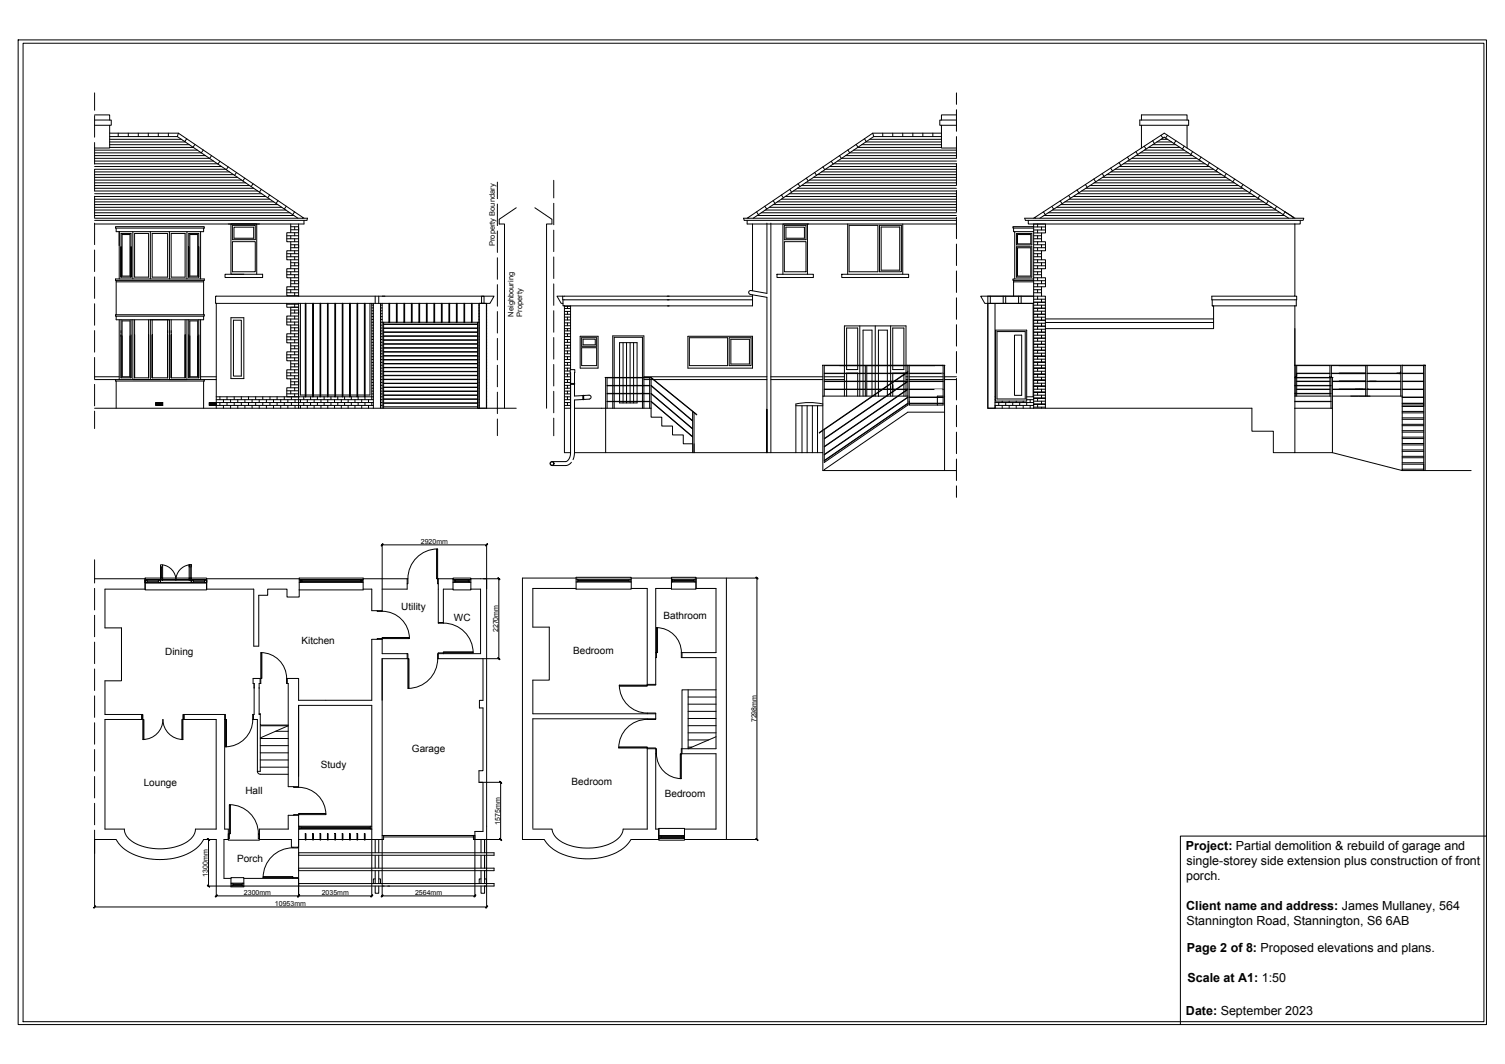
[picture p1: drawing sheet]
<svg xmlns="http://www.w3.org/2000/svg" width="841mm" height="594mm" viewBox="0 0 841 594" stroke-linecap="round" stroke-linejoin="round" font-family="sans-serif">
<!-- layer: A-Walls -->
<g fill="none" stroke="#000" stroke-width=".56">
<path d="M53 52v10M534 52v6M53 67h9v3h-9M53 64h8v3M53 65v12M53 80v12M61 70v13h-8M61 74h39M61 76h38M61 79h43M61 78h40M66 74v2"/>
<path d="M72 74v2M77 74v2M83 74v2M88 74v2M94 74v2M99 76l1-2 70 48M99 76l67 46M104 77l-1 2M483 77l1 2M484 79h42M486 78h40M488 74h38"/>
<path d="M488 76v-2l-70 48M488 76h38M488 76l-67 46M493 74v2M499 74v2M504 74v2M510 74v2M516 74v2M521 74v2M526 70v13h8M534 67h-9v3h9M534 64h-8v3"/>
<path d="M534 61v12M534 76v12M53 99h80M53 98h78M53 96h75M53 93h71M53 91h69M53 90h66M53 88h64M53 87h62M53 84h57M61 82h47"/>
<path d="M61 81h45M109 81l-1 1M114 84l-1 1h-60M118 87l-1 1M123 90l-1 2M126 95h-73v12h91M127 93l-1 2M132 96l-1 2M137 99l-1 2M451 99l1 2M455 99h79M455 96l1 2"/>
<path d="M457 98h77M459 96h75M460 93l1 2M461 95h73M464 93h70M465 90l1 2M466 91h68M468 90h66M469 87l1 1M470 88h64M473 87h61M474 84l1 1h59"/>
<path d="M477 84h57M478 81l1 1M479 82h47M482 81h44M534 91v12M53 119h109M53 117h107M53 116h105M53 114h102M53 113h100M53 111h98M53 108h93"/>
<path d="M53 105h89M53 104h87M53 102h84M53 101h82M141 103l-1 1M146 106l-1 1M148 110h-95v12M151 109l-1 1M155 112l-1 2M160 115l-1 2M165 118l-1 2M288 116l-9 6v3"/>
<path d="M299 116l9 6v3M423 118l1 2M425 119h109M427 115l1 2M428 117h106M430 116h104M432 112l1 2M432 114h102M434 113h100M437 111h97M437 109l1 1M439 110h95"/>
<path d="M441 108h93M441 106l1 1M443 107h91M446 105h88M446 103l1 1M448 104h86M450 102h84M452 101h82M534 106v12M53 125v12M53 140v12M53 122h119l-1 1h-118"/>
<path d="M53 120h111M65 127h49h-49zM65 127v2h49v-2M67 129v27M68 138v17v-25h5v25v-17M74 129v27M84 129v27M95 129v27M104 129v27M105 138v17v-25h6v25v-17M112 129v27M130 135h13v17h-13z"/>
<path d="M130 126h13v8h-13zM131 127h11v6h-11zM160 133h7M160 132h7M162 137h5v1h-5M162 127h5v1h-5M162 125v5M162 132v1M162 135v5M165 127v1M165 130v2M165 133v2"/>
<path d="M165 137v1M167 130h-7v5h7M167 125v40M169 121v1M170 123v2h-117M418 123v2h116M418 121v1M421 125v37M423 120h111M438 135h12v17h-12zM438 126h12v8h-12zM439 127h11v6h-11z"/>
<path d="M451 125v28M452 125h-14v28M474 125v28M491 126h-16v26h16M491 126h13v26h-13zM492 127v24M503 127v24M504 125v28M534 122h-119l1 1h118M534 121v12M534 136v12M578 135h6v5h-6"/>
<path d="M578 125h6v5h-6M578 133h4M578 132h4M578 138h6M578 137h6M578 128h6M578 127h6M580 125v2M580 128v2M580 132v1M580 135v2M580 138v2"/>
<path d="M582 127v1M582 130v5M582 137v1M53 155v12M65 156h49v1h-49zM65 157v19M65 157h49M68 155h5M68 154v-23h5v23M75 155v-25h8v25M85 155v-25h9v25M96 155v-25h7v25"/>
<path d="M105 155h6M106 154v-23h4v23M114 157v19M126 153h21v2h-21zM136 153h-7v-28h14v28M160 153h7M160 152h7M160 143h7M160 142h7M162 157h5v1h-5M162 147h5v1h-5M162 142v1"/>
<path d="M162 145v5M162 152v1M162 155v5M165 140v2M165 143v2M165 147v1M165 150v2M165 153v2M165 157v1M167 150h-7v5h7M167 140h-7v5h7M434 153h21v2h-21z"/>
<path d="M470 153h38v2h-38zM534 151v12M578 155h6v5h-6M578 145h6v5h-6M578 153h4M578 152h4M578 143h4M578 142h4M578 158h6M578 157h6M578 148h6M578 147h6"/>
<path d="M580 142v1M580 145v2M580 148v2M580 152v1M580 155v2M580 158v2M582 140v5M582 147v1M582 150v5M582 157v1M53 170v12M65 177v-1h49v1"/>
<path d="M65 177v2h49v-2M65 177h49M67 179v33M68 179v32h5v-32M68 179h5v31h-5zM74 179v33h10M75 179v32v-24M83 179v32v-24M85 179v32v-24M94 179v7M96 179v7M103 179v32v-24"/>
<path d="M104 179v33h-9v-33h-11v33h5M105 179v32h6v-32M106 179h4v31h-4zM112 179v33M129 177v34M130 179h5v31h-5zM136 177v34M160 169v3h7M160 163h7M160 162h7M160 180h7M160 178h7"/>
<path d="M160 170h7M162 173h5v2h-5M162 162v1M162 172v4M162 178v2M165 160v2M165 163v2M165 170v2M165 173v2M165 176v2M165 180v1M167 169v59h-114"/>
<path d="M167 160h-7v5h7M167 176h-7v5h7v41M167 174v2M268 169v59M268 180h.1M268 178h.1M268 177h.1M268 175h.1M268 174h.1M268 172h.1M268 170h.1M272 180h.1"/>
<path d="M272 178h.1M272 177h.1M272 175h.1M272 174h.1M272 172h.1M272 170h.1M272 169v59h-5M315 165h106M315 167h106M315 171v57M421 165v6h-47M534 166v12"/>
<path d="M578 163h4M578 162h4M578 172h6M578 170h6M578 169h6M578 167h6M578 175h6M578 174h6M578 179h6M578 177h6M580 162v1M580 165v2"/>
<path d="M580 169v1M580 172v2M580 175v2M580 179v1M582 160v5M582 167v2M582 170v2M582 174v1M582 177v2M53 185v12M53 200v12M94 185v26v-24"/>
<path d="M96 185v26v-24M160 188h7M160 190h7M160 200h7M160 198h7M162 193h5v2h-5M162 183h5v2h-5M162 181v5M162 188v2M162 191v5M162 198v2M165 183v2"/>
<path d="M165 186v2M165 190v1M165 193v2M165 196v2M165 200v1M167 196h-7v5h7M167 186h-7v5h7M214 194h53M214 199h53M214 197h53M214 196h53M214 192h53"/>
<path d="M214 183h53M214 190h53M214 188h53M214 186h53M214 185h53M214 181h53M268 199h.1M268 198h.1M268 196h.1M268 194h.1M268 193h.1M268 191h.1"/>
<path d="M268 190h.1M268 188h.1M268 186h.1M268 185h.1M268 183h.1M268 182h.1M272 199h.1M272 198h.1M272 196h.1M272 194h.1M272 193h.1M272 191h.1"/>
<path d="M272 190h.1M272 188h.1M272 186h.1M272 185h.1M272 183h.1M272 182h.1M384 188v18M385 189v15h22v-15M407 189v15h13v-15M408 189v14M419 189v14M421 188v18"/>
<path d="M534 181v12M534 196v12M578 199h6M578 192h6M578 185h6M578 182h6M578 180h6M578 184h6M578 189h6M578 187h6M578 191h6M578 196h6"/>
<path d="M578 194h6M578 197h6M580 182v2M580 185v2M580 189v2M580 192v2M580 196v1M580 199v2M582 180v2M582 184v1M582 187v2M582 191v1"/>
<path d="M582 194v2M582 197v2M53 212h68M53 215v12M53 210h14M65 212v1h49v-1M65 213v15M75 211h8M85 211h9M96 211h7M112 210h9M114 213v15"/>
<path d="M160 210h7M160 220h7M160 218h7M160 208h7M162 213h5v2h-5M162 203h5v2h-5M162 201v5M162 208v2M162 212v5M162 218v2M165 203v2M165 206v2"/>
<path d="M165 210v2M165 213v2M165 217v1M165 220v2M167 217h-7v5h7h-2M167 206h-7v6h7M214 218h53M214 212h53M214 201h53M214 219h53M214 216h53M214 214h53"/>
<path d="M214 210h53M214 208h53M214 207h53M214 205h53M214 203h53M268 210h.1M268 220h.1M268 218h.1M268 217h.1M268 215h.1M268 214h.1M268 212h.1"/>
<path d="M268 209h.1M268 207h.1M268 206h.1M268 204h.1M268 202h.1M268 201h.1M272 210h.1M272 220h.1M272 218h.1M272 217h.1M272 215h.1M272 214h.1"/>
<path d="M272 212h.1M272 209h.1M272 207h.1M272 206h.1M272 204h.1M272 202h.1M272 201h.1M360 210h69M360 212h69M431 210h29M431 212h29M461 210h11"/>
<path d="M461 212h11M506 210h1M506 212h1M508 210h19M508 212h19M528 210h6M528 212h6M534 211v12M578 207h6M578 206h6M578 204h6M578 214h6"/>
<path d="M578 202h6M578 201h6M578 209h6M578 212h6M578 211h6M578 216h6M578 219h6M578 217h6M580 202v2M580 206v1M580 209v2M580 212v2"/>
<path d="M580 216v1M580 219v2M582 201v1M582 204v2M582 207v2M582 211v1M582 214v2M582 217v2M53 230v9M121 226h88M121 225h88M167 228h104"/>
<path d="M213 226h1M213 225h1M214 227h53M214 225h53M214 223h53M214 221h53M268 226h.1M268 225h.1M268 223h.1M268 222h.1M272 226h.1M272 225h.1"/>
<path d="M272 223h.1M272 222h.1M534 226v12M578 221h6M578 222h6M578 226h6M578 224h6M578 227h6M580 222v2M580 226v1M582 221v1M582 224v2"/>
<path d="M582 227v1M534 241v12M534 256v12M534 271v7M53 313v13M53 323h28v6h-22v22h9v29h-9v19h20v3h-20v61h10l1 3a18 18 0 0 0 15 8 24 24 0 0 0 23-8l1-3h12v-61h-18v-3h23M53 329v12M167 323h-52v6h27v32h3v-29h5v-3h10v4h7v-4M203 329h5v12M203 323h11M269 329v36M272 323v138"/>
<path d="M322 329h-24v21h9v30h-9v19h68v2h-68v62M322 323h-30v146h12M353 329h9v53h4v-53h9M353 323h22M389 329h11v35h-19v3h19v51h-19v3h19v42h-17M389 323h17v146h-23M53 344v12M53 359v12M208 357v34h-26M214 357v8M53 374v12M146 379h-5l1 5"/>
<path d="M160 379h7v12M214 368v23M270 368v23h-2v4h2M53 389v12M142 399h-1v3h3v29M146 382h-1v2M160 382h1v23h-16v-6M167 394v45M385 385v33M400 385h-19v33M53 404v12M53 419v12"/>
<path d="M126 402v61h2v6h-3M145 416h16M145 412h16M154 408h7M53 434v12M144 431v1h1M144 431h1v-26h16v34M145 432h16M145 428h16M145 424h16M145 420h16M53 449v12"/>
<path d="M161 455v8h-16v6h18M167 455v14M53 469h12a28 28 0 0 0 26 11 26 26 0 0 0 23-11h7M53 464v13M298 463h11a12 12 0 0 0 10 9 28 28 0 0 0 28-5l1-4h14v-45h4v45h2M304 469a29 29 0 0 0 29 10 25 25 0 0 0 20-10M353 469h15"/>
</g>
<!-- layer: New -->
<g fill="none" stroke="#000" stroke-width=".56">
<path d="M244 307h1v16h-1zM245 307a17 17 0 0 0-17 16M214 323h14M228 323v3M228 323v6h-14v12h-3M245 323v3M245 323h8M245 323v25h3M253 323h10M253 329h10M253 329h-5v19M253 323v6"/>
<path d="M253 324h10M253 325h10M254 324v1M254 325h9M255 324h7M262 324v1M263 324h-9h1v1M263 324v1M263 323h6M263 329h6M263 323v6M211 357h3"/>
<path d="M214 356h15v1h-15zM214 341a15 15 0 0 1 15 16M245 348h3M248 348a17 17 0 0 1 16 17M146 364v15zM146 364a14 14 0 0 1 14 15M214 365h14M228 365v3M228 368h-14v101M228 368h1v16h-1zM245 368a17 17 0 0 1-17 16M245 368h25"/>
<path d="M248 364h16v1h-16zM248 365h-3v3M248 365h.1M269 365h-24v3M142 384v15M145 384v15M167 391h15M164 439v1h3v-1M167 440a15 15 0 0 1 15 15M164 455h3M167 454h15v1h-15zM121 469v26h9v-2h-1"/>
<path d="M125 469v21h4M164 473h2M164 473a17 17 0 0 0-17 17M167 476h109v2h-109zM167 463h41v6h-41v4h-4v-4M167 461h41M167 461v2M167 463h40M167 462h40M168 462v1M168 462h38M171 465v4z"/>
<path d="M175 465v4zM179 465v4zM183 465v4zM187 465h1v4h-1zM191 465l1 4zM195 465h1v4h-1zM200 465v4zM204 465v4zM206 462v1M207 461v2M210 476v-7h2v7M210 478v7"/>
<path d="M212 478v7M214 466h51M214 467h51M265 466v3zM269 478v7M271 469v7v-7h-2v7M271 478v7M129 490h7v5h-7zM130 495h6M130 493h6M130 494h6M130 494h.1"/>
<path d="M130 494h5M135 494h.1M136 490h31v5h-31v-2M147 489h17v1h-17zM164 490h2M167 493h109v2h-109zM167 485h109v1h-109zM210 491h-1v2M210 495v4h2v-4M210 486v7M212 491h1v2M212 486v7"/>
<path d="M214 495h1M217 495h1M269 491h-1v2M269 495v4h2v-4h1M269 486v7M271 491h1v2M271 486v7"/>
</g>
<!-- layer: 0 -->
<g fill="none" stroke="#000" stroke-width=".56">
<path d="M10 22h821v550h-821zM13 24h816v546h-816zM637 67h27v3h-27zM638 67v-3h25v3M638 70v13M644 79l1 1M647 79h8M649 76l1 1M649 78h3M652 76l-1 1M657 79l-1 1M663 70v13"/>
<path d="M611 100l1 2M616 97l1 1M616 99h69M618 98h65M621 94l1 1M621 96h59M623 95h55M625 91l1 1M625 93h51M628 91h45M630 88l1 1M630 90h41"/>
<path d="M632 88h37M635 85l1 1M635 87h31M637 85h27M639 82l1 1M639 84h23M642 82h17M644 81h13M662 82l-1 1M666 85l-1 1M671 88l-1 1M676 91l-1 1"/>
<path d="M681 94l-1 1M685 97l-1 1M690 100l-1 2M278 102v9M278 114v12M309 101v10M309 114v11M583 118l1 2M586 119h129M588 115l1 2M588 117h125M590 116h121"/>
<path d="M592 112l2 2M593 114h115M595 113h111M597 109l1 2M597 111h107M600 110h101M602 106l1 2M602 108h97M604 107h93M607 103l1 2M607 105h87M609 104h83"/>
<path d="M611 102h79M614 101h73M695 103l-1 2M699 106l-1 2M704 109l-1 2M709 112l-1 2M713 115l-1 2M717 120l1-2 5 3-1 1M278 129v12M279 125h3v103M308 125h-3v103M309 128v12"/>
<path d="M429 125v39l-9-2a1.1 1.1 0 0 0-2 1 1.1 1.1 0 0 0 1 1l10 2v87v-24M431 125v128M491 126v26M492 127h11M566 127v2h1v27M567 129h11M568 130h9v7h-9zM568 138h9v17h-9zM569 131h7v5h-7zM569 138h7v16h-7zM573 122h156l-1 1h-155zM575 123v2h3"/>
<path d="M578 127h-12h12M578 122l73-48 73 48M578 121l1 1M581 122l70-45 69 45M583 120h135M724 125v40h-47v6h1v12h-94M724 125h-146v103M727 123v2h-3M68 154h5M75 155h8M85 155h9M96 155h7"/>
<path d="M106 154h4M278 144v12M278 159v12M309 143v13M309 159v11M492 151h11M578 157h-12v8M578 157h-12M578 156h-12v1M121 169l-1-4h156l-2 4h-153v59M129 177h7M162 172h5"/>
<path d="M168 169v52h3M171 169v53zM175 169v53zM179 169v53zM183 169v53zM187 169h1v53h-1zM191 169l1 53zM195 169h1v53h-1zM200 169v53zM204 169v53zM207 169v52h-3M208 180h1"/>
<path d="M208 169v54M208 178h1M208 177h1M208 175h1M208 174h1M208 172h1M208 170h1M209 169v59M210 165v4M212 165v4M213 180h55M213 178h1"/>
<path d="M213 177h1M213 175h1M213 174h1M213 172h1M213 170h1M213 169v59M214 169v59M214 165h1M214 180v48M217 169h1v11h-1zM222 169v11zM226 169v11z"/>
<path d="M230 169v11zM234 169h1v11h-1zM238 169h1v11h-1zM242 169h1v11h-1zM247 169v11zM251 169v11zM255 169v11zM259 169l1 11zM263 169l1 11zM267 180v48M269 165h1v4h-1zM269 169h1"/>
<path d="M278 174v12M309 173v12M314 165h-3l3 4h1M315 167v4h59M315 165h-1v2h1M315 179h4M315 177h4M315 175h4M315 174h4M315 172h4M315 171h4M317 171v1"/>
<path d="M317 174v1M317 177v2M319 171v35M373 167h1M373 165h1M553 165v4M561 165v4M562 165v4M569 165v4M571 165v4M577 169v53M578 165h-30l2 4h28h-26v59h148v13h12v12h12v-25"/>
<path d="M578 165h-26v63h4v-59M578 165h6v63M578 175h6M578 172h6M578 169h6M578 179h6M584 178h94M724 165h1v2h-48M724 171v57M724 167v4h-47M208 183h1M208 199h1"/>
<path d="M208 198h1M208 196h1M208 194h1M208 193h1M208 191h1M208 190h1M208 188h1M208 186h1M208 185h1M208 182h1M213 183h1M213 199h1"/>
<path d="M213 198h1M213 196h1M213 194h1M213 193h1M213 191h1M213 190h1M213 188h1M213 186h1M213 185h1M213 182h1M278 189v12M309 188v13"/>
<path d="M315 199h4M315 198h4M315 196h4M315 194h4M315 193h4M315 191h4M315 190h4M315 188h4M315 186h4M315 185h4M315 183h4M315 182h4"/>
<path d="M315 180h4M317 180v2M317 183v2M317 186v2M317 190v1M317 193v1M317 196v2M317 199v2M324 188h10v18h-10zM325 189h8v4h-8zM325 194h8v10h-8zM326 189h7v4h-7z"/>
<path d="M348 191v20M350 191v20M352 191v20M354 191v20M384 188h37M385 189h22M407 189h13M408 189h11M480 182v22M489 182v22M498 182v22M556 184h18v40h-18z"/>
<path d="M557 185h16v38h-16zM567 187h4v34h-4zM578 182h6M578 185h6M578 189h6M578 192h6M578 196h6M578 199h6M584 180h94M129 211h7M208 206h1M208 220h1"/>
<path d="M208 218h1M208 217h1M208 215h1M208 214h1M208 212h1M208 210h1M208 209h1M208 207h1M208 204h1M208 202h1M208 201h1M213 206h1"/>
<path d="M213 220h1M213 218h1M213 217h1M213 215h1M213 214h1M213 212h1M213 210h1M213 209h1M213 207h1M213 204h1M213 202h1M213 201h1"/>
<path d="M278 204v12M278 219v12M309 204v11M309 218v12M315 206h4M315 220h4M315 218h4M315 217h4M315 215h4M315 214h4M315 212h4M315 210h4"/>
<path d="M315 209h4M315 207h4M315 204h4M315 202h4M315 201h4M317 202v2M317 206v1M317 209v1M317 212v2M317 215v2M317 218v2M319 214h2v1h-2z"/>
<path d="M319 214v-8h2v8M319 215v38M321 215v6h5M339 211h24v4h-24zM339 215h24v5h-24zM342 211v-23h18v23M342 211v4M342 215v5M342 220v8M343 211v-23h16v23M343 211v4M343 215v5"/>
<path d="M343 220v8M346 211v-20h10v20M346 220v5h10v-5M346 211v4M346 215v5M348 211v4M348 215v5M348 220v5M350 211v4M350 215v5M350 220v5M352 211v4"/>
<path d="M352 215v5M352 220v5M354 211v4M354 215v5M354 220v5M356 211v4M356 215v5M359 211v4M359 215v5M359 220v8M360 211v4M360 215v5"/>
<path d="M360 220v8M364 215v5l23 20v4M364 220v8M384 206h37M408 203h11M461 204h23v4h-23zM461 209h23v4h-23zM461 213h23v4h-23zM469 204h38M472 204v-22h34v22M472 204v4M472 209v4"/>
<path d="M472 213v4M472 217v4M473 204v-21h6v21M473 204v2h6v-2M473 208h.1M473 209v4M473 213v4M473 217v4M479 208h.1M479 209v4M479 213v4M479 217v4"/>
<path d="M480 204v4M480 209v4M480 213v4M480 217v4M482 204v-20h5v20M482 204v4M482 209v4M482 213v4M482 217v4M487 204v4M487 209v4M487 213v4"/>
<path d="M487 217v4M489 204v4M489 209v4M489 213v4M489 217v3M491 204v-20h5v20M491 204v4M491 209v4M491 213v4M491 217v2M491 219v2M493 217h-9v4"/>
<path d="M493 217h8M494 217h7M496 204v4M496 209v4M496 213v2M496 216v1M496 217v4M498 214v3v-1M498 204v4M498 209v4M498 213v1M498 217v2"/>
<path d="M498 220v1M499 214v3v-2M499 204v-21h6v21M499 204v2h6v-2M499 213h.1M499 217v4M499 213h-15v4h9M500 213h7M501 217h6M505 209v4M505 208h1h-22v-4h43v4h-19M505 208h.1"/>
<path d="M505 213v4M505 217v2M505 219v2M505 208h-6v5M506 209h-22v4h16M506 204v4M506 213v4M506 217v1M506 218v3M506 209h1h-1v4M506 208h1M507 204v4l-49 34 2-2v13h-139"/>
<path d="M508 204v18h19v-5h-19M508 209h19v4h-19M508 213h19v4h-19M578 206h6M578 202h6M578 209h6M578 212h6M578 216h6M578 219h6M724 204v6M724 211h21v17M724 211h20v4h-20"/>
<path d="M724 204h73M724 215h20v5h-20M724 220h20v8M724 211v4M724 215v5M724 220v1M725 210v-1v2M725 209h18v1M725 204h18v4h-18zM725 211v2h18v-2M725 215v-2h18v2M725 215v2h18v-2"/>
<path d="M725 220v-3h18v3M725 220v1M743 220v1M745 213h18h-15M745 217h18v4M748 209h15h-19v1M763 213v4h-18M763 204v4M763 209v4M764 204v4h19h-2M764 213h19v4h-19zM782 209h1h-19v4h19v-4h-1"/>
<path d="M782 208h1M783 208v-4h-39v4h19h-15M784 208h12v-4h-12v59M784 209h12v4h-12M784 213h12M784 217h12v5h-12M784 204h.1M795 204h1M796 213v50v-1h-12v1M796 213v4h-12M796 204h1M796 204v59"/>
<path d="M87 225h4v1h-4zM87 225h.1M87 226h.1M88 225h.1M88 226h.1M89 225h.1M89 226h.1M90 225h.1M90 226h.1M91 225h.1M91 226h.1M117 225h4v1h-4z"/>
<path d="M117 225h.1M117 226h.1M118 225h.1M118 226h.1M119 225h.1M119 226h.1M120 225h.1M120 226h.1M121 223h88M121 222h44M123 222v1M123 225v1"/>
<path d="M125 223v2M125 226v2M127 222v1M127 225v1M129 223v2M129 226v2M131 222v1M131 225v1M133 223v2M133 226v2M135 222v1M135 225v1"/>
<path d="M137 223v2M137 226v2M139 222v1M139 225v1M141 223v2M141 226v2M143 222v1M143 225v1M145 223v2M145 226v2M147 222v1M147 225v1"/>
<path d="M149 223v2M149 226v2M151 222v1M151 225v1M153 223v2M153 226v2M155 222v1M155 225v1M157 223v2M157 226v2M159 222v1M159 225v1"/>
<path d="M161 223v2M161 226v2M163 222v1M163 225v1M165 223v2M165 226v2M167 222h42M168 223v2M168 226v2M170 222v1M170 225v1M171 221h4"/>
<path d="M172 223v2M172 226v2M174 222v1M174 225v1M175 221h4M176 223v2M176 226v2M177 222v1M177 225v1M179 221h4M179 223v2M179 226v2"/>
<path d="M181 222v1M181 225v1M183 223v2M183 226v2M183 221h4M185 222v1M185 225v1M187 223v2M187 226v2M188 221h3M189 222v1M189 225v1"/>
<path d="M191 223v2M191 226v2M192 221h3M193 222v1M193 225v1M195 223v2M195 226v2M196 221h4M196 222v1M196 225v1M198 223v2M198 226v2"/>
<path d="M200 221h4M200 222v1M200 225v1M202 223v2M202 226v2M204 222v1M204 225v1M206 223v2M206 226v2M208 225v1M213 223h1M213 222h1"/>
<path d="M268 228v-59h4v59M272 228h16M278 234v9M309 233v10M315 226h4M315 225h4M315 223h4M315 222h4M317 222v1M317 225v1M319 228h-4v25h4M321 228h43"/>
<path d="M326 223h.1M326 223h-5v30M326 221h3a1.1 1.1 0 0 1 1 1 1.1 1.1 0 0 1-1 1h-3M326 221h.1M326 221v2v-2M339 228v-8h24v8M339 224h24M364 228v5h6v5h6v5h6v5h5M364 224l23 20v9M387 230v5M388 230v23v-5M389 231l-25-20h-26v42"/>
<path d="M389 232l-25-21v4l23 20v4M445 227h15M448 227v26M451 227v26M454 227v26M457 227v26M460 221v-17h68v59M460 226l-8-1-7 1v27M461 240l46-32v5l-46 32zM461 221v-4h23v4M487 221h-27v19M488 221h7"/>
<path d="M489 220v1M495 221h7M496 221h.1M502 221h5M508 225h19v1h-19zM508 225h19v-3h-19v4M524 222v3M524 225v1M527 221h-3v1M528 230h-21l-46 32v1M556 226h22M556 225h22"/>
<path d="M556 223h.1M556 222h.1M556 226v2M558 225v1M560 224v1M560 226v2M562 225v1M564 224v1M564 226v2M566 225v1M568 224v1M568 226v2"/>
<path d="M570 225v1M572 224v1M572 226v2M574 223h4M574 222h4M574 225v1M576 223v2M576 226v2M578 222h6M578 226h6M724 228h21v25h-21M724 221h20"/>
<path d="M724 224h20M745 221h39M764 221v-4h19v4M784 226h12M784 222h12v3h-12M784 225h12v1M784 238h12M784 237h12M784 234h12M784 233h12M784 231h12M784 230h12"/>
<path d="M796 226v1h-12M319 253l-1 3-1 2h-8M319 258l-2 2h-9M321 253l-1 4M460 253v10h74M461 245l46-32v4l-46 32zM461 250l46-33v5l-46 32zM461 254l46-32v3l-46 32zM461 257l46-32v1l-46 32zM745 253l39 10M784 259h12v3M784 258h12"/>
<path d="M784 256h12M784 255h12M784 252h12M784 251h12M784 248h12M784 245h12M784 244h12M784 241h12M784 240h12M784 263h38M90 315h1v9h-1zM90 317h1"/>
<path d="M90 317v6M91 315a9 9 0 0 1 7 9M106 315h1v9h-1zM106 315h1v2h-1zM106 315a9 9 0 0 0-8 9M106 317v6M214 304v25M214 304h58M272 304v25M81 323h34v6h-34zM81 324h34v2h-34zM81 324h9v1h-9z"/>
<path d="M81 324h1v1h-1zM82 325h6M88 324h2v1h-2zM90 323h1M90 325h17M91 324h15M106 323h1v1h-1zM107 324h8v1h-8zM107 324h1v1h-1zM108 325h6M114 324h1v1h-1zM167 324h36h-1v1"/>
<path d="M167 323h36v6h-36zM167 325h36M168 324v1h1v-1h-1h34v1h-34zM168 324v1M169 324h33M202 324v1zM269 323h10M279 323v45M322 322h31v7h-31zM322 323h31M322 325h31M323 325h29"/>
<path d="M323 324h29M323 323v2M323 324h28M323 324v1M351 324v1M352 323v2M375 322h14v7h-14zM375 323h14M375 325h14M376 325h12M376 323v2M376 324h12"/>
<path d="M377 324v1M377 324h11M388 324v1M388 323v2M389 323v6M406 323h17M423 323v146M208 341h6M208 357h6M367 350v14zM367 350a14 14 0 0 1 14 14M145 379v3"/>
<path d="M146 379v3M160 379v3M161 379v3M270 368h9M366 364h1v3h-1M381 364v3M79 399h1v3h-1zM102 399h1v3h-1zM126 399v3zM142 399v3M142 382v2M145 399h.1"/>
<path d="M167 394h41v69M270 395v35h-2v7h2v27h-5v5h7v-8M346 383h16h-16zM346 383a16 16 0 0 0 16 15M362 399v-1h4v1M362 382v1h4v-1M385 389h15M385 393h15M385 397h15M80 402v11zM80 413a11 11 0 0 0 11-11 11 11 0 0 0 11 11M102 402v11z"/>
<path d="M126 402h1v15h-1zM141 402a15 15 0 0 1-15 15M161 405l-16 7M346 417h16v1h-16zM362 401h4M362 418h4h1v3h-1M362 402a16 16 0 0 0-16 16M381 418v3M385 401h15M385 405h15M385 409h15M385 413h11"/>
<path d="M385 417h2M400 411l-15 7M161 439h6M268 437h12M280 437v32M367 421a14 14 0 0 0 14 14M380 421h1v14h-1zM128 449h1v17h-1zM128 449a16 16 0 0 1 16 16M161 455h6M53 469v38M116 469h5"/>
<path d="M117 469v26M128 466v2zM128 469h17M144 466h1v2h-1zM167 469v32M208 469v32M214 469v32M214 466v3h-6M265 469v32M268 469h12M272 469v38M368 463v6v-6"/>
<path d="M368 463h15v6h-15zM368 468h15M368 467h15M369 467v1M369 468h13M369 467h13M370 467v1M370 467h11M381 467v1M382 467v1M383 463v6M406 469h17"/>
<path d="M831 467h-171v105M116 495h5M121 495v6M53 506h219M121 500h87M214 500h51"/>
<circle cx="308" cy="259" r="1.1"/>
<circle cx="308" cy="259" r="1"/>
</g>
<g fill="#000" stroke="#000" stroke-width=".56">
<path d="M214 304l-1 1zM214 304l-1 1z"/>
<path d="M271 305l1-1zM272 304v1z"/>
<path d="M278 323l1 1zM278 323l1 1z"/>
<path d="M422 322l1 1zM422 322l2 1z"/>
<path d="M278 367l1 1zM278 367l1 1z"/>
<path d="M279 436l1 1zM279 436l1 1z"/>
<path d="M116 468l1 1zM116 468l1 1z"/>
<path d="M279 468l1 1zM279 468l1 1z"/>
<path d="M422 468l2 1zM422 468l2 1z"/>
<path d="M116 494l1 1zM116 494l1 1z"/>
<path d="M121 500l-1 1zM121 500l-1 1z"/>
<path d="M167 500l-1 1zM167 500l-1 1z"/>
<path d="M214 500l-1 1zM214 500l-1 1z"/>
<path d="M53 506l-1 1zM52 507l1-1z"/>
<path d="M166 501l1-1zM167 500l-1 1z"/>
<path d="M208 500l-1 1zM208 500l-1 1z"/>
<path d="M265 501l1-1zM266 500l-1 1z"/>
<path d="M271 507l1-1zM272 506v1z"/>
</g>
<path d="M526 209h.1" fill="none" stroke="#989898" stroke-width=".56"/>
<path d="M522 217h4" fill="none" stroke="#dbdbdb" stroke-width=".56"/>
<g font-size="7">
<text x="663" y="475">Project: Partial demolition &amp; rebuild of garage and</text>
<text x="663" y="483">single-storey side extension plus construction of front</text>
<text x="663" y="491">porch.</text>
<text x="663" y="508">Client name and address: James Mullaney, 564</text>
<text x="663" y="517">Stannington Road, Stannington, S6 6AB</text>
<text x="663" y="532">Page 2 of 8: Proposed elevations and plans.</text>
<text x="664" y="548">Scale at A1: 1:50</text>
<text x="663" y="567">Date: September 2023</text>
</g>
<g font-size="5.6">
<text x="224" y="340">Utility</text>
<text x="254" y="347">WC</text>
<text x="371" y="346">Bathroom</text>
<text x="168" y="360">Kitchen</text>
<text x="92" y="365">Dining</text>
<text x="320" y="365">Bedroom</text>
<text x="230" y="420">Garage</text>
<text x="179" y="429">Study</text>
<text x="80" y="439">Lounge</text>
<text x="137" y="443">Hall</text>
<text x="319" y="438">Bedroom</text>
<text x="372" y="445">Bedroom</text>
<text x="132" y="482">Porch</text>
</g>
<g font-size="4.2">
<text x="277" y="137" transform="rotate(-90 277 137)">Property Boundary</text>
<text x="287" y="177" transform="rotate(-90 287 177)">Neighbouring</text>
<text x="292" y="177" transform="rotate(-90 292 177)">Property</text>
</g>
<g font-size="3.9">
<text x="235" y="304">2920mm</text>
<text x="278" y="353" transform="rotate(-90 278 353)">2270mm</text>
<text x="423" y="403" transform="rotate(-90 423 403)">7298mm</text>
<text x="279" y="460" transform="rotate(-90 279 460)">1575mm</text>
<text x="116" y="489" transform="rotate(-90 116 489)">1300mm</text>
<text x="136" y="500">2300mm</text>
<text x="180" y="500">2035mm</text>
<text x="232" y="500">2564mm</text>
<text x="154" y="506">10953mm</text>
</g>
</svg>
